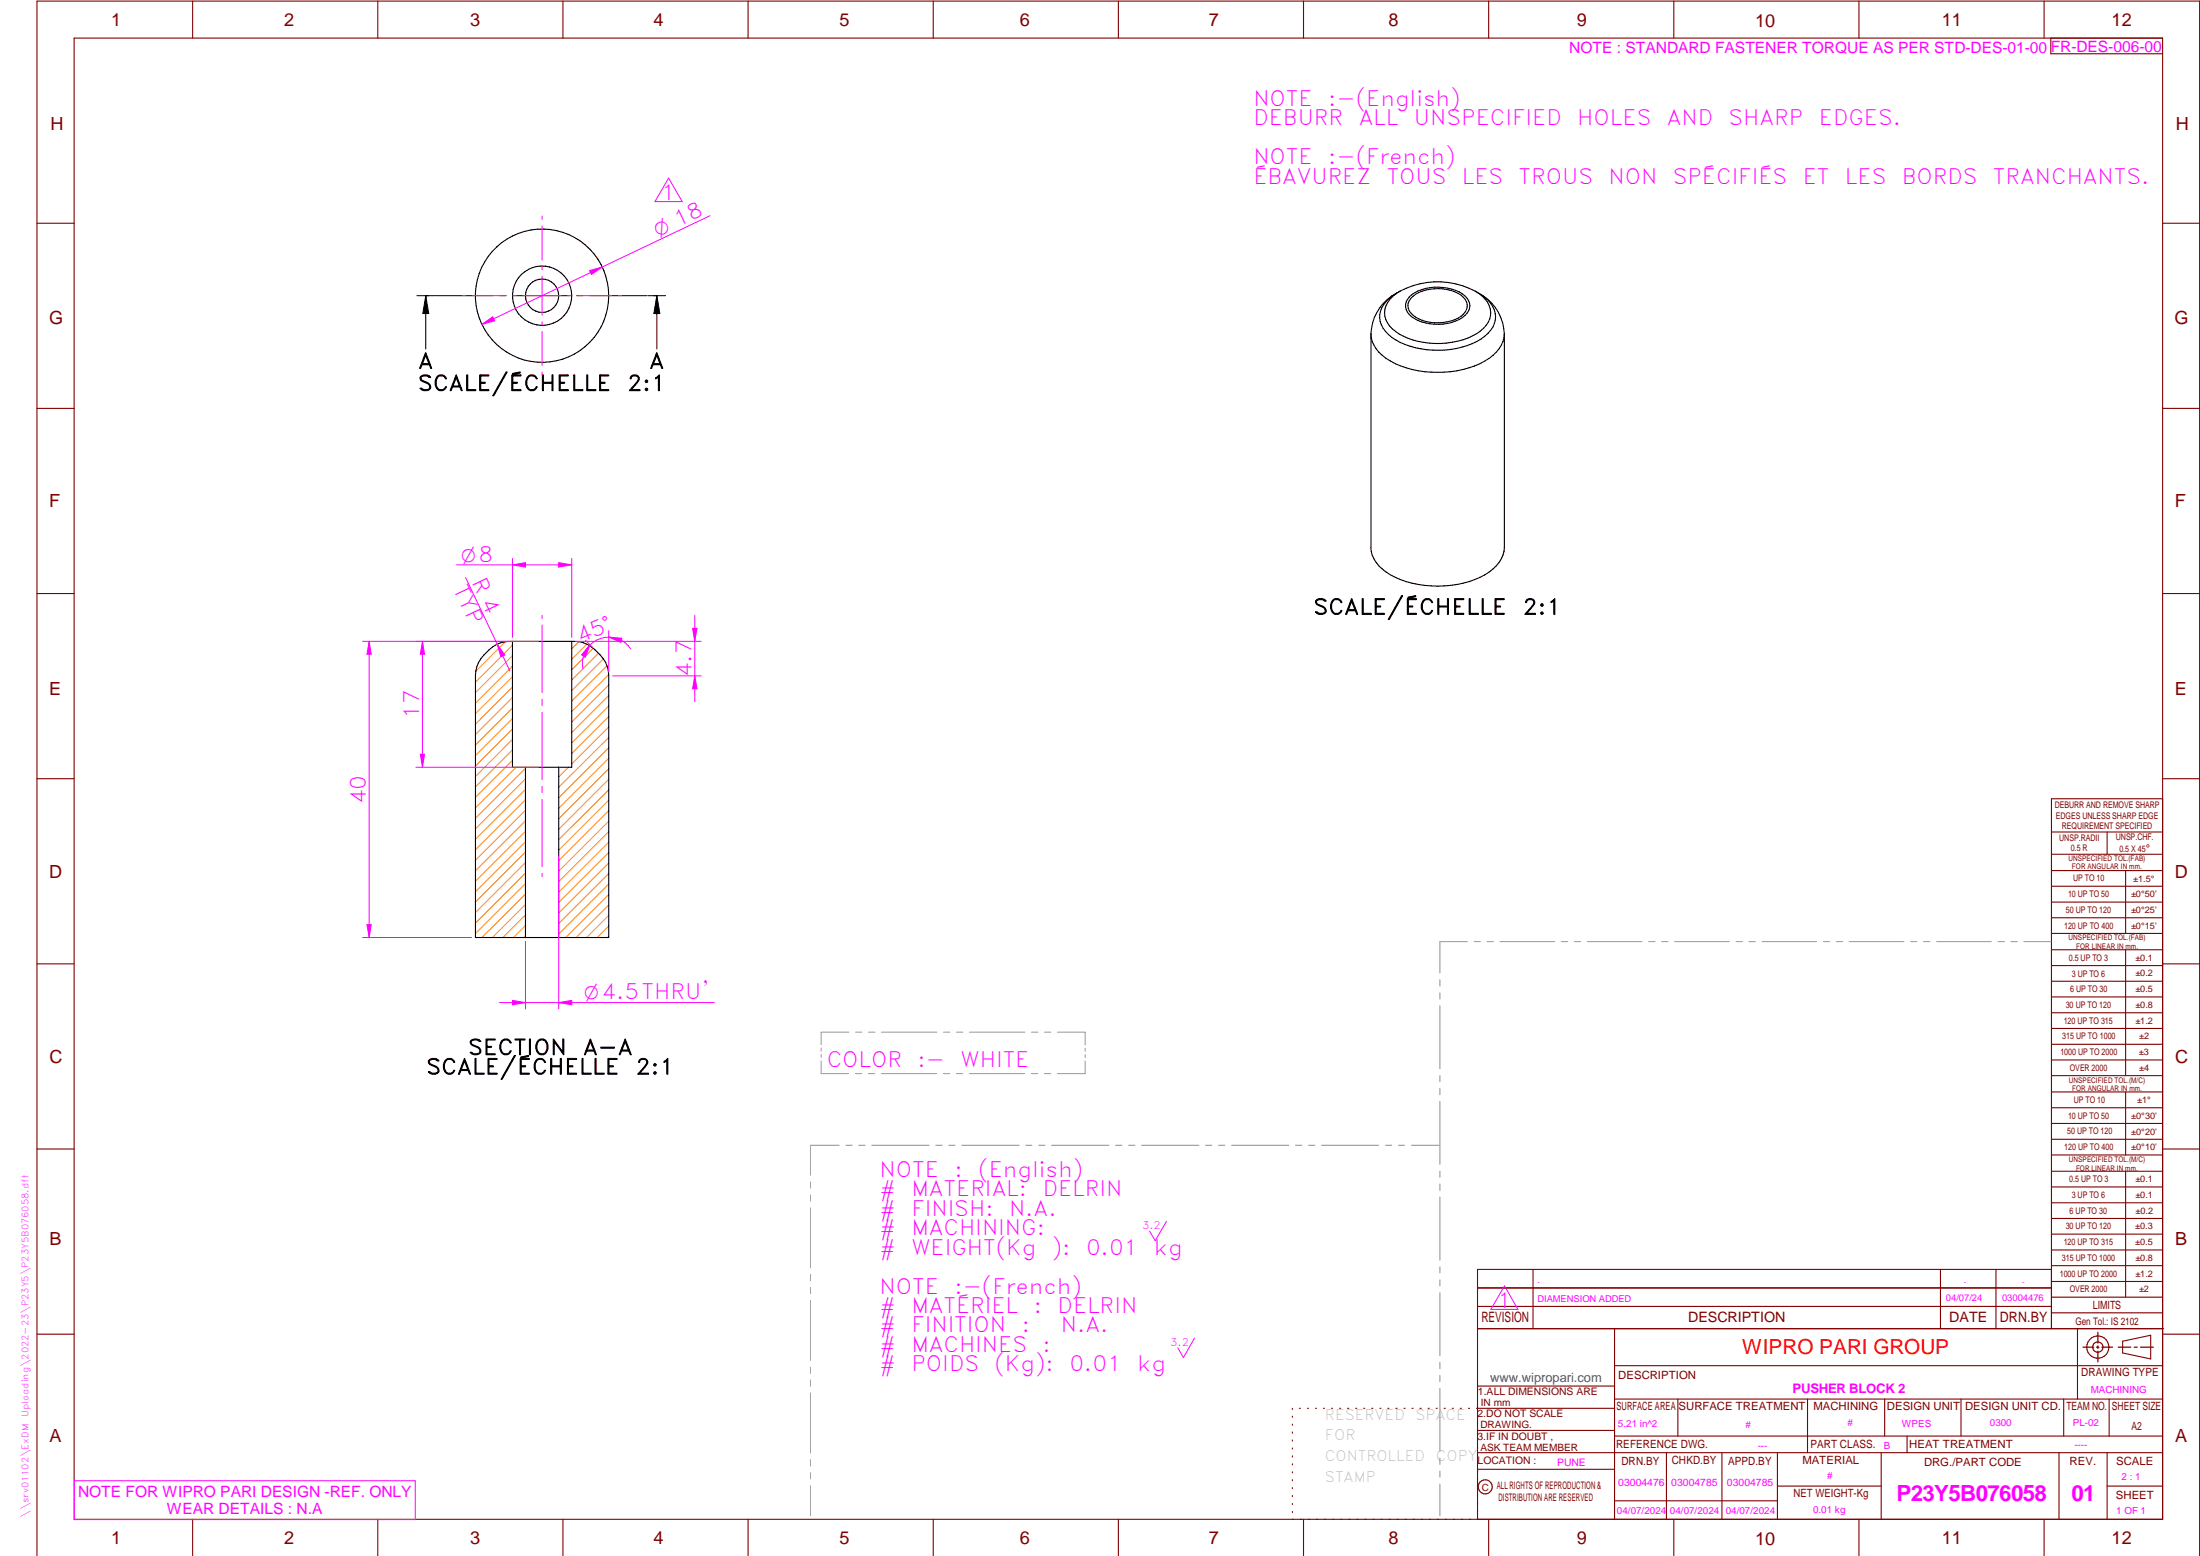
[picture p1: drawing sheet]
<svg xmlns="http://www.w3.org/2000/svg" width="594mm" height="420mm" viewBox="0 0 594 420" stroke-linecap="round" stroke-linejoin="round" font-family="sans-serif">
<g fill="none" stroke="#800000" stroke-width=".3">
<path d="M20 10.3h564v400h-564zM52 .3v10M102 .3v10M152 .3v10M202 .3v10M252 .3v10M302 .3v10M352 .3v10M402 .3v10M452 .3v10M502 .3v10M552 .3v10"/>
<path d="M553.8 10.3v4.2h30.2M10 60.3h10M584 60.3h10M10 110.3h10M584 110.3h10M10 160.3h10M584 160.3h10M10 210.3h10M584 215.7h-30v143.1M584 210.3h10M554 224.7h30M554 230.7h30"/>
<path d="M554 235.1h30M554 239.3h30M569 224.7v6M574 235.1v17M554 243.6h30M554 247.8h30M554 252.1h30M554 256.5h30M574 256.5v33.9M10 260.3h10M554 260.7h30M554 265h30"/>
<path d="M554 269.2h30M554 273.5h30M554 277.7h30M584 260.3h10M554 282h30M554 286.2h30M554 290.4h30M554 294.9h30M554 299.1h30M574 294.9v17M10 310.3h10M554 303.4h30"/>
<path d="M554 307.6h30M554 311.9h30M554 316.3h30M574 316.3v34M584 310.3h10M554 320.5h30M554 324.8h30M554 329h30M554 333.2h30M554 337.5h30M399 358.8h185.2M399 352.8h155"/>
<path d="M399 347.8h155M414 342.8v16M436 358.8v51.5M524 342.8v16M539 342.8v16M554 341.8h30M554 346h30M554 350.3h30M554 354.5h30M554 342.8h-155v67.5M561 358.8v19M10 360.3h10"/>
<path d="M399 374.3h37M436 377.8h148M453.1 377.8v10M488.1 377.8v14.5M508.9 377.8v10M529.5 377.8v10M557.3 377.8v10M569.5 377.8v10M573.2 362.2l7.6-1.6v6.3l-7.6-1.6zM584 368.8h-148M584 360.3h10M349 380.3v.3"/>
<path d="M349 382.4v.3M349 384.6v.3M349 386.7v.3M349 388.8v.3M349 391v.3M349 393.1v.3M349 395.3v.3M349 397.4v.3M349 399.5v.3M350.9 380.3h.2M353.1 380.3h.2M355.2 380.3h.3"/>
<path d="M357.4 380.3h.3M359.6 380.3h.3M361.7 380.3h.3M363.9 380.3h.3M366.1 380.3h.3M368.3 380.3h.2M370.4 380.3h.3M372.6 380.3h.3M374.8 380.3h.3M376.9 380.3h.4M379.1 380.3h.3M381.3 380.3h.3"/>
<path d="M383.4 380.3h.4M385.6 380.3h.3M387.8 380.3h.3M390 380.3h.3M392.2 380.3h.3M394.3 380.3h.3M396.5 380.3h.3M398.7 380.3h37.3M399 396.7h37M399 392.3h185M399 386.2h37M436 387.8h148"/>
<path d="M450 392.3v18M465 392.3v18M480 392.3v18M508 392.3v18M515 387.8v4.5M556 392.3v18M569 392.3v18M52 410.3v9.7M102 410.3v9.7M152 410.3v9.7M202 410.3v9.7M252 410.3v9.7"/>
<path d="M302 410.3v9.7M349 401.7v.3M349 403.8v.4M349 406v.3M349 408.1v.3M352 410.3v9.7M402 410.3v9.7M436 405.3h44M452 410.3v9.7M480 401.3h28M502 410.3v9.7M552 410.3v9.7"/>
<path d="M569 401.3h15M10 420v-419.7h584v419.7"/>
<circle cx="566.5" cy="363.7" r="1.39"/>
<circle cx="566.5" cy="363.8" r="3"/>
<circle cx="401.1" cy="401.5" r="1.9"/>
</g>
<g fill="none" stroke="#f0f" stroke-width=".27">
<path d="M138.4 150.8v21.3M138.4 152.5l3.5-.6v1.2zM154.4 150.8v21.3M146.4 166.2v.8M146.4 168.8v18.2M146.4 188.8v1.7M146.4 192.3v18.3M146.4 212.3v1.7M146.4 215.9v18.2M146.4 235.8v.9M315 329.8l-3.1 5.2-1.5-2.6M322.6 361.3l-3 5.3-1.6-2.7"/>
<path d="M20.1 399.8h92v10.5h-92z"/>
</g>
<g fill="none" stroke="#949494" stroke-width=".27">
<path d="M396.2 254.3h-7.4v8.5M398.1 254.3h1.6M401.5 254.3h1.8M405 254.3h14.8M421.6 254.3h1.7M425.1 254.3h1.7M428.6 254.3h14.8M445.2 254.3h1.7M448.7 254.3h1.7M452.2 254.3h14.8M468.8 254.3h1.7M472.3 254.3h1.7"/>
<path d="M475.8 254.3h14.8M492.4 254.3h1.7M495.8 254.3h1.8M499.4 254.3h14.7M516 254.3h1.6M519.4 254.3h1.8M522.9 254.3h14.8M539.5 254.3h1.7M543 254.3h1.7M546.5 254.3h7.4M229.2 278.7h-7.5v3.4M231 278.7h1.7"/>
<path d="M234.5 278.7h1.8M238 278.7h15M254.8 278.7h1.7M258.3 278.7h1.7M261.8 278.7h15M278.5 278.7h1.8M282.1 278.7h1.7M285.6 278.7h7.4v3.5M388.8 264.5v1.8M388.8 268.1v1.6M388.8 271.6v17M221.7 286.5v3.4h7.5"/>
<path d="M221.7 283v.8M221.7 284.7v.8M231 289.9h1.7M234.5 289.9h1.7M238 289.9h15M254.8 289.9h1.6M258.3 289.9h1.7M261.7 289.9h15M278.5 289.9h1.7M282 289.9h1.7M293 286.5v3.4h-7.5M293 283v.9"/>
<path d="M293 284.8v.8M388.8 290.4v1.7M388.8 293.9v1.7M388.8 297.4v17M218.9 319.2v1.6M226.6 309.2h-7.7v8.1M228.4 309.2h1.7M231.9 309.2h1.7M235.4 309.2h15.5M252.7 309.2h1.7M256.2 309.2h1.7M259.7 309.2h15.5"/>
<path d="M277 309.2h1.7M280.5 309.2h1.7M284 309.2h15.5M301.2 309.2h1.8M304.8 309.2h1.7M308.3 309.2h15.5M325.5 309.2h1.7M329.1 309.2h1.6M332.6 309.2h15.4M349.8 309.2h1.7M353.3 309.2h1.7M356.8 309.2h15.5"/>
<path d="M374.1 309.2h1.7M377.6 309.2h1.7M381.1 309.2h7.7M388.8 316.2v1.7M388.8 319.7v1.7M218.9 322.6v1.8M218.9 326.1v16.2M388.8 323.2v17.1M218.9 344.1v1.8M218.9 347.6v1.7M218.9 351.2v16.1M388.8 342.1v1.6"/>
<path d="M388.8 345.6v1.7M388.8 349v17.1M218.9 369.1v1.7M218.9 372.6v1.8M218.9 376.1v16.2M388.8 367.9v1.7M388.8 371.4v1.7M388.8 374.9v17M218.9 394.1v1.8M218.9 397.6v1.7M388.8 393.7v1.7M388.8 397.2v1.7"/>
<path d="M218.9 401.2v8.1M388.8 400.7v8.6"/>
</g>
<path d="M566.5 359.7v3M562.5 363.8h2.9M566.1 363.8h.7M566.5 363.4v.7M566.5 364.9v2.8M567.6 363.8h2.9M572 363.8h3.4M576.3 363.8h.8M578 363.8h3.5" fill="none" stroke="#800000" stroke-width=".34"/>
<g fill="none" stroke="#000" stroke-width=".3">
<path d="M377.1 79.2a12.8 12.8 0 0 0-6.9 11M378.1 78.6a6.7 6.7 0 0 0-4.1 6.8 9.1 9.1 0 0 0 6.2 6 22.5 22.5 0 0 0 18.6-1.3 6.3 6.3 0 0 0 3.6-6.7 8 8 0 0 0-4.1-4.8M378.1 78.6l-1 .6M398.3 78.6a21.7 21.7 0 0 0-20.2 0M398.3 78.6a8.6 8.6 0 0 1 5.6 7 8.2 8.2 0 0 1-5.1 6.6 24.6 24.6 0 0 1-21.9-.4 7.1 7.1 0 0 1-4.1-7.8 8.9 8.9 0 0 1 4.3-4.8M399.2 79.1a12.8 12.8 0 0 1 7 11.1M370.2 90.2a9 9 0 0 0 5.3 7.3 28.1 28.1 0 0 0 25.4 0 9 9 0 0 0 5.3-7.3M370.2 90.2v57.7a9.2 9.2 0 0 0 5.3 7.3 27.7 27.7 0 0 0 26.6-.7 8.7 8.7 0 0 0 4.1-6.6v-57.7M380.5 80.2a12.4 12.4 0 0 1 15.1-.3 3.4 3.4 0 0 1-.7 5.9 13 13 0 0 1-13.7-.3 3.4 3.4 0 0 1-.7-5.3zM381 80.6a11.1 11.1 0 0 1 10.9-2.2 5.6 5.6 0 0 1 4.3 3.8 4.8 4.8 0 0 1-4.3 4.5 11.7 11.7 0 0 1-10.4-1.6 3 3 0 0 1-.5-4.5zM130.7 176.8a8.7 8.7 0 0 1 7-3.6h17.4a10.2 10.2 0 0 1 8.9 6.8l.4 2.5v70.7h-36v-70.7a7.9 7.9 0 0 1 2.3-5.7zM154.4 173.2v34h-16v-34"/>
<path d="M141.9 207.2v46M150.9 207.2v46"/>
<circle cx="146.4" cy="79.8" r="4.5"/>
<circle cx="146.4" cy="79.8" r="18"/>
<circle cx="146.4" cy="79.8" r="8"/>
</g>
<path d="M112.6 79.8h4.8M115 79.8l.8 4.9h-1.6zM115 79.8v14.4M117.6 79.8h15.5M134.9 79.8h1.7M138.4 79.8h15.5M155.7 79.8h1.7M159.2 79.8h15.5M175 79.8h4.7M177.4 79.8l.8 4.9h-1.6zM177.4 79.8v14.4" fill="none" stroke="#000" stroke-width=".27"/>
<path d="M115 79.8l.8 4.9h-1.6zM177.4 79.8l.8 4.9h-1.6z" fill="#000"/>
<g fill="none" stroke="#ff8000" stroke-width=".27">
<path d="M136.5 173.3l-8 8M138.4 177l-10 10M138.4 179.9l-10 10M138.4 174.2l-10 10M156.3 173.3l-1.9 1.9M158.4 173.9l-4 4.1M160.2 175l-5.8 5.8M161.6 176.4l-7.2 7.2M162.9 177.9l-8.5 8.6M163.9 179.8l-9.5 9.5M138.4 182.7l-10 10M138.4 185.5l-10 10"/>
<path d="M138.4 188.3l-10 10M138.4 191.2l-10 10M138.4 194l-10 10M138.4 196.8l-10 10M138.4 199.6l-10 10.1M164.4 182.2l-10 10M164.4 185l-10 10M164.4 187.8l-10 10M164.4 190.6l-10 10M164.4 193.5l-10 10M164.4 196.3l-10 10M164.4 199.1l-13.5 13.5"/>
<path d="M138.4 202.5l-10 10M138.4 205.3l-10 10M139.4 207.2l-11 10.9M141.9 207.5l-13.5 13.5M141.9 210.3l-13.5 13.5M141.9 213.1l-13.5 13.5M141.9 215.9l-13.5 13.5M141.9 218.8l-13.5 13.5M153.5 207.2l-2.6 2.6M164.4 201.9l-13.5 13.5M164.4 207.6l-13.5 13.5M164.4 210.4l-13.5 13.5"/>
<path d="M164.4 213.3l-13.5 13.4M164.4 216.1l-13.5 13.5M164.4 204.8l-13.5 13.5M164.4 218.9l-13.5 13.5M141.9 221.6l-13.5 13.5M141.9 224.5l-13.5 13.5M141.9 227.3l-13.5 13.5M141.9 230.1l-13.5 13.5M141.9 232.9l-13.5 13.5M141.9 235.8l-13.5 13.5M141.9 238.6l-13.5 13.5M164.4 221.7l-13.5 13.5"/>
<path d="M164.4 224.6l-13.5 13.5M164.4 227.4l-13.5 13.5M164.4 230.2l-13.5 13.5M164.4 233l-13.5 13.5M164.4 235.9l-13.5 13.5M164.4 238.7l-13.5 13.5M141.9 241.4l-11.8 11.8M141.9 244.2l-8.9 9M141.9 247.1l-6.1 6.1M141.9 249.9l-3.3 3.3M141.9 252.7l-.5 .5M164.4 241.6l-11.6 11.6"/>
<path d="M164.4 244.4l-8.8 8.8M164.4 247.2l-6 6M164.4 250l-3.2 3.2M164.4 252.9l-.3 .3"/>
</g>
<path d="M138.4 152.5l3.5-.6v1.2z" fill="#f0f"/>
<path d="M150.9 151.9l3.5 .6-3.5 .6z" fill="none" stroke="#f0f" stroke-width=".27"/>
<path d="M150.9 151.9l3.5 .6-3.5 .6z" fill="#f0f"/>
<path d="M123.3 152.5h31.1M150.9 231.2v41.3M141.9 254.2v18.3M138.4 270.1l3.5 .6-3.5 .6z" fill="none" stroke="#f0f" stroke-width=".27"/>
<path d="M138.4 270.1l3.5 .6-3.5 .6z" fill="#f0f"/>
<path d="M150.9 270.7l3.5-.6v1.2z" fill="none" stroke="#f0f" stroke-width=".27"/>
<path d="M150.9 270.7l3.5-.6v1.2z" fill="#f0f"/>
<path d="M112.3 173.2h33M112.3 207.2h33M113.5 203.7h1.1l-.5 3.5zM134.9 270.7h58" fill="none" stroke="#f0f" stroke-width=".27"/>
<path d="M113.5 203.7h1.1l-.5 3.5z" fill="#f0f"/>
<path d="M114.1 173.2l.5 3.5h-1.1z" fill="none" stroke="#f0f" stroke-width=".27"/>
<path d="M114.1 173.2l.5 3.5h-1.1z" fill="#f0f"/>
<path d="M97.9 173.2h39.4M114.1 173.2v34M97.9 253.2h29.4M99.1 249.7h1.1l-.5 3.5z" fill="none" stroke="#f0f" stroke-width=".27"/>
<path d="M99.1 249.7h1.1l-.5 3.5z" fill="#f0f"/>
<path d="M99.7 173.2l.5 3.5h-1.1z" fill="none" stroke="#f0f" stroke-width=".27"/>
<path d="M99.7 173.2l.5 3.5h-1.1z" fill="#f0f"/>
<path d="M99.7 173.2v80M158.1 172.9l1.9 1.9M164.4 170.3v11.1M164.4 172l3.5 .3-.3 1.1z" fill="none" stroke="#f0f" stroke-width=".27"/>
<path d="M164.4 172l3.5 .3-.3 1.1z" fill="#f0f"/>
<path d="M159.3 174.1l-1.2 3.3-1.1-.6z" fill="none" stroke="#f0f" stroke-width=".27"/>
<path d="M159.3 174.1l-1.2 3.3-1.1-.6z" fill="#f0f"/>
<path d="M155.4 173.2h34M170.3 175.2a7.1 7.1 0 0 0-8.6-2.6 7.1 7.1 0 0 0-4.3 8M187 169.7h1.2l-.6 3.5zM165.4 182.5h24" fill="none" stroke="#f0f" stroke-width=".27"/>
<path d="M187 169.7h1.2l-.6 3.5z" fill="#f0f"/>
<path d="M187.6 182.5l.6 3.5h-1.2z" fill="none" stroke="#f0f" stroke-width=".27"/>
<path d="M187.6 182.5l.6 3.5h-1.2z" fill="#f0f"/>
<path d="M125.7 156l12 25.2M134.3 173.9l2 3-1.1 .4zM187.6 166.2v23.3" fill="none" stroke="#f0f" stroke-width=".27"/>
<path d="M134.3 173.9l2 3-1.1 .4z" fill="#f0f"/>
<g fill="none" stroke="#f0f" stroke-width=".27">
<path d="M146.4 58.3v.9M191.7 58.3l-61.6 29.3M124.9 79.8h.9M127.5 79.8h9.3M138.6 79.8h.8M141.1 79.8h10.5M146.4 61v9.2M146.4 72v.9M146.4 74.6v10.5M153.4 79.8h.8M156 79.8h9.2M167 79.8h.9"/>
<path d="M130.1 87.6l2.9-2 .6 1zM146.4 86.9v.8M146.4 89.5v9.2M146.4 100.5v.8"/>
</g>
<path d="M130.1 87.6l2.9-2 .6 1z" fill="#f0f"/>
<path d="M159.2 73.1l3.4-1-2.9 2z" fill="none" stroke="#f0f" stroke-width=".27"/>
<path d="M159.2 73.1l3.4-1-2.9 2z" fill="#f0f"/>
<path d="M180.5 48.1l3.7 6.3h-7.3zM406.3 347.2l3.6 6.4h-7.3z" fill="none" stroke="#f0f" stroke-width=".27"/>
<g font-size="6" fill="#f0f">
<text x="512.1" y="405.2">P23Y5B076058</text>
<text x="559.4" y="405.2">01</text>
</g>
<g font-size="5.7" fill="#f0f">
<text x="338.4" y="28.6">NOTE</text>
<text x="358.6" y="28.6">:-(English)</text>
<text x="338.4" y="33.9">DEBURR</text>
<text x="366.9" y="33.9">ALL</text>
<text x="381.8" y="33.9">UNSPECIFIED</text>
<text x="425.9" y="33.9">HOLES</text>
<text x="450.1" y="33.9">AND</text>
<text x="466.8" y="33.9">SHARP</text>
<text x="491.2" y="33.9">EDGES.</text>
<text x="338.4" y="44.4">NOTE</text>
<text x="358.6" y="44.4">:-(French)</text>
<text x="338.4" y="49.6">ÉBAVUREZ</text>
<text x="374.5" y="49.6">TOUS</text>
<text x="394.7" y="49.6">LES</text>
<text x="410.1" y="49.6">TROUS</text>
<text x="434.4" y="49.6">NON</text>
<text x="451.7" y="49.6">SPÉCIFIÉS</text>
<text x="486.8" y="49.6">ET</text>
<text x="498.2" y="49.6">LES</text>
<text x="513.6" y="49.6">BORDS</text>
<text x="538.2" y="49.6">TRANCHANTS.</text>
<text x="178.6" y="54.1">1</text>
<text x="122.3" y="159" transform="rotate(64 122.3 159)">TYP</text>
<text x="127.3" y="157.2" transform="rotate(64 127.3 157.2)">R 4</text>
<text x="156.6" y="173.7" transform="rotate(-22 156.6 173.7)">45°</text>
<text x="186.7" y="182.9" transform="rotate(-90 186.7 182.9)">4.7</text>
<text x="113.2" y="194.1" transform="rotate(-90 113.2 194.1)">17</text>
<text x="98.8" y="217.1" transform="rotate(-90 98.8 217.1)">40</text>
<text x="223.3" y="288.1">COLOR</text>
<text x="247.8" y="288.1">:-</text>
<text x="259.4" y="288.1">WHITE</text>
<text x="237.5" y="317.8">NOTE</text>
<text x="257.7" y="317.8">:</text>
<text x="264.1" y="317.8">(English)</text>
<text x="237.5" y="323">#</text>
<text x="246.1" y="323">MATERIAL:</text>
<text x="281.6" y="323">DELRIN</text>
<text x="237.5" y="328.3">#</text>
<text x="246.1" y="328.3">FINISH:</text>
<text x="272.5" y="328.3">N.A.</text>
<text x="237.5" y="333.5">#</text>
<text x="246.1" y="333.5">MACHINING:</text>
<text x="237.5" y="338.8">#</text>
<text x="246.1" y="338.8">WEIGHT(Kg</text>
<text x="284" y="338.8">):</text>
<text x="293.3" y="338.8">0.01</text>
<text x="311.6" y="338.8">kg</text>
<text x="237.5" y="349.3">NOTE</text>
<text x="257.7" y="349.3">:-(French)</text>
<text x="404.3" y="353.2">1</text>
<text x="237.5" y="354.5">#</text>
<text x="237.5" y="359.8">#</text>
<text x="246.1" y="354.5">MATÉRIEL</text>
<text x="246.1" y="359.8">FINITION</text>
<text x="275.9" y="359.8">:</text>
<text x="279.1" y="354.5">:</text>
<text x="285.6" y="354.5">DELRIN</text>
<text x="286.5" y="359.8">N.A.</text>
<text x="237.5" y="365">#</text>
<text x="246.1" y="365">MACHINES</text>
<text x="281.5" y="365">:</text>
<text x="237.5" y="370.3">#</text>
<text x="246.1" y="370.3">POIDS</text>
<text x="268.5" y="370.3">(Kg):</text>
<text x="288.8" y="370.3">0.01</text>
<text x="307.1" y="370.3">kg</text>
</g>
<g font-size="5.7">
<text x="112.9" y="99.5">A</text>
<text x="175.3" y="99.5">A</text>
<text x="112.9" y="105.5">SCALE/ÉCHELLE</text>
<text x="169.4" y="105.5">2:1</text>
<text x="354.7" y="165.9">SCALE/ÉCHELLE</text>
<text x="411.2" y="165.9">2:1</text>
<text x="126.4" y="284.8">SECTION</text>
<text x="157.4" y="284.8">A-A</text>
<text x="115.1" y="290.1">SCALE/ÉCHELLE</text>
<text x="171.7" y="290.1">2:1</text>
</g>
<text font-size="5.6" fill="#f00" x="470.5" y="365.5">WIPRO PARI GROUP</text>
<g font-size="5.4" fill="#f0f">
<text x="177.6" y="64" transform="rotate(-25 177.6 64)">O 18</text>
<text x="124.5" y="151.6">O8</text>
<text x="157.7" y="269.8">O4.5THRU'</text>
</g>
<g font-size="4.9" fill="#800000">
<text x="30" y="6.9">1</text>
<text x="76.7" y="6.9">2</text>
<text x="127" y="6.9">3</text>
<text x="176.5" y="6.9">4</text>
<text x="226.7" y="6.9">5</text>
<text x="275.4" y="6.9">6</text>
<text x="326.4" y="6.9">7</text>
<text x="375" y="6.9">8</text>
<text x="425.8" y="6.9">9</text>
<text x="473.9" y="7.3">10</text>
<text x="524.3" y="6.9">11</text>
<text x="570.2" y="6.9">12</text>
<text x="13.6" y="35.1">H</text>
<text x="587.6" y="35.1">H</text>
<text x="13.2" y="87.5">G</text>
<text x="587.2" y="87.5">G</text>
<text x="13.2" y="137">F</text>
<text x="587.2" y="137">F</text>
<text x="13.2" y="187.6">E</text>
<text x="587.2" y="187.6">E</text>
<text x="13.2" y="237">D</text>
<text x="587.2" y="237">D</text>
<text x="13.4" y="287.1">C</text>
<text x="587.4" y="287.1">C</text>
<text x="13.4" y="336.2">B</text>
<text x="587.4" y="336.2">B</text>
<text x="13.4" y="389.3">A</text>
<text x="587.4" y="389.3">A</text>
<text x="30" y="416.9">1</text>
<text x="76.7" y="416.9">2</text>
<text x="127" y="416.9">3</text>
<text x="176.5" y="416.9">4</text>
<text x="226.7" y="416.9">5</text>
<text x="275.4" y="416.9">6</text>
<text x="326.4" y="416.9">7</text>
<text x="375" y="416.9">8</text>
<text x="425.8" y="416.9">9</text>
<text x="473.9" y="417.3">10</text>
<text x="524.3" y="416.9">11</text>
<text x="570.2" y="416.9">12</text>
</g>
<g font-size="4.2" fill="#f0f">
<text x="423.7" y="14.3">NOTE : STANDARD FASTENER TORQUE AS PER STD-DES-01-00</text>
<text x="553.8" y="14">FR-DES-006-00</text>
<text x="21.1" y="404.3">NOTE FOR WIPRO PARI DESIGN -REF. ONLY</text>
<text x="45.1" y="408.8">WEAR DETAILS : N.A</text>
</g>
<g font-size="3.9" fill="#800000">
<text x="400" y="357.1">REVISION</text>
<text x="455.9" y="357.1">DESCRIPTION</text>
<text x="526.4" y="357.1">DATE</text>
<text x="540" y="357.1">DRN.BY</text>
</g>
<g font-size="3.9" fill="#c0c0c0">
<text x="357.8" y="383.3">RESERVED</text>
<text x="382.3" y="383.3">SPACE</text>
<text x="357.8" y="388.9">FOR</text>
<text x="357.8" y="394.5">CONTROLLED</text>
<text x="387.8" y="394.5">COPY</text>
<text x="357.8" y="400">STAMP</text>
</g>
<text font-size="3.6" fill="#f0f" x="484.1" y="376.1">PUSHER BLOCK 2</text>
<text font-size="3.5" fill="#00f" x="402.4" y="373.3">www.wipropari.com</text>
<g font-size="3.1" fill="#800000">
<text x="565.1" y="353.5">LIMITS</text>
<text x="562" y="371.7">DRAWING TYPE</text>
<text x="437" y="372.3">DESCRIPTION</text>
<text x="436.5" y="380.8">SURFACE AREA</text>
<text x="453.3" y="380.8">SURFACE TREATMENT</text>
<text x="489.7" y="380.8">MACHINING</text>
<text x="509.5" y="380.8">DESIGN UNIT</text>
<text x="530.6" y="380.8">DESIGN UNIT CD.</text>
<text x="558" y="380.6">TEAM NO.</text>
<text x="570.3" y="380.7">SHEET SIZE</text>
<text x="575.6" y="386.1">A2</text>
<text x="436.4" y="391.1">REFERENCE DWG.</text>
<text x="437.8" y="395.5">DRN.BY</text>
<text x="451.4" y="395.4">CHKD.BY</text>
<text x="466.6" y="395.5">APPD.BY</text>
<text x="486.7" y="395.4">MATERIAL</text>
<text x="488.9" y="390.9">PART CLASS.</text>
<text x="515.6" y="390.9">HEAT TREATMENT</text>
<text x="519.6" y="395.9">DRG./PART CODE</text>
<text x="558.9" y="395.5">REV.</text>
<text x="571.4" y="395.6">SCALE</text>
<text x="484.3" y="404.2">NET WEIGHT-Kg</text>
<text x="571.4" y="404.7">SHEET</text>
</g>
<text font-size="3" fill="#800000" x="579.5" y="230.1">°</text>
<g font-size="2.8" fill="#f0f">
<text x="308.4" y="332">3.2</text>
<text x="316" y="363.5">3.2</text>
<text x="420.5" y="396">PUNE</text>
<text x="437" y="401.2">03004476</text>
<text x="451.3" y="401.2">03004785</text>
<text x="466.3" y="401.2">03004785</text>
</g>
<g font-size="2.8" fill="#800000">
<text x="560.4" y="357.7">Gen Tol.: IS 2102</text>
<text x="399.1" y="376.6">1.ALL DIMENSIONS ARE</text>
<text x="399" y="382.7">2.DO NOT SCALE</text>
<text x="399" y="388.7">3.IF IN DOUBT ,</text>
<text x="399" y="395.4">LOCATION :</text>
<text x="404.2" y="402">ALL RIGHTS OF REPRODUCTION &amp;</text>
<text x="404.7" y="405.4">DISTRIBUTION ARE RESERVED</text>
</g>
<g font-size="2.7" fill="#f0f">
<text x="564.6" y="376.2">MACHINING</text>
<text x="436.9" y="385.4">5.21 in^2</text>
<text x="471.4" y="385.5">#</text>
<text x="498.9" y="385">#</text>
<text x="513.6" y="385.3">WPES</text>
<text x="537.3" y="385.1">0300</text>
<text x="559.7" y="385.1">PL-02</text>
<text x="474.6" y="391.2">---</text>
<text x="508.7" y="391.2">B</text>
<text x="560.2" y="391.1">----</text>
<text x="493.4" y="399.5">#</text>
<text x="572.8" y="399.7">2 : 1</text>
<text x="436.6" y="408.7">04/07/2024</text>
<text x="450.9" y="408.8">04/07/2024</text>
<text x="466" y="408.9">04/07/2024</text>
<text x="489.6" y="408.5">0.01 kg</text>
<text x="571.4" y="408.7">1 OF 1</text>
</g>
<g font-size="2.7" fill="#800000">
<text x="399.9" y="379.7">IN mm</text>
<text x="399.7" y="385.7">DRAWING.</text>
<text x="399.7" y="391.8">ASK TEAM MEMBER</text>
<text x="400.1" y="402.5">C</text>
</g>
<g font-size="2.5" fill="#800000">
<text x="554.9" y="218.3">DEBURR AND REMOVE SHARP</text>
<text x="555.2" y="221">EDGES UNLESS SHARP EDGE</text>
<text x="556.1" y="227.1">UNSP.RADII</text>
<text x="556.8" y="223.8">REQUIREMENT SPECIFIED</text>
<text x="571.4" y="226.9">UNSP.CHF.</text>
<text x="559.2" y="229.9">0.5 R</text>
<text x="572.3" y="230.1">0.5 X 45</text>
<text x="559.8" y="238">UP TO 10</text>
<text x="576.1" y="238.1">±1.5°</text>
<text x="558.5" y="242.2">10 UP TO 50</text>
<text x="575.5" y="242.3">±0°50'</text>
<text x="557.4" y="250.7">120 UP TO 400</text>
<text x="557.9" y="246.5">50 UP TO 120</text>
<text x="575.5" y="250.7">±0°15'</text>
<text x="575.5" y="246.5">±0°25'</text>
<text x="558.7" y="259.4">0.5 UP TO 3</text>
<text x="559.5" y="263.7">3 UP TO 6</text>
<text x="576.6" y="263.6">±0.2</text>
<text x="576.6" y="259.4">±0.1</text>
<text x="559" y="267.9">6 UP TO 30</text>
<text x="576.6" y="267.9">±0.5</text>
<text x="557.8" y="272.2">30 UP TO 120</text>
<text x="576.6" y="272.2">±0.8</text>
<text x="556.9" y="280.7">315 UP TO 1000</text>
<text x="557.3" y="276.4">120 UP TO 315</text>
<text x="576.6" y="276.4">±1.2</text>
<text x="577.7" y="280.7">±2</text>
<text x="556.4" y="284.9">1000 UP TO 2000</text>
<text x="577.6" y="284.9">±3</text>
<text x="558.9" y="289.2">OVER 2000</text>
<text x="577.7" y="289.3">±4</text>
<text x="560" y="297.9">UP TO 10</text>
<text x="577.1" y="297.9">±1°</text>
<text x="558.5" y="302.1">10 UP TO 50</text>
<text x="575.5" y="302.1">±0°30'</text>
<text x="557.4" y="310.6">120 UP TO 400</text>
<text x="558.2" y="306.3">50 UP TO 120</text>
<text x="575.5" y="310.6">±0°10'</text>
<text x="575.5" y="306.4">±0°20'</text>
<text x="558.8" y="319.2">0.5 UP TO 3</text>
<text x="559.4" y="323.4">3 UP TO 6</text>
<text x="576.6" y="319.2">±0.1</text>
<text x="576.6" y="323.5">±0.1</text>
<text x="558.9" y="327.7">6 UP TO 30</text>
<text x="576.7" y="327.7">±0.2</text>
<text x="557.8" y="332">30 UP TO 120</text>
<text x="576.6" y="332">±0.3</text>
<text x="556.8" y="340.5">315 UP TO 1000</text>
<text x="557.3" y="336.3">120 UP TO 315</text>
<text x="576.6" y="336.3">±0.5</text>
<text x="576.6" y="340.5">±0.8</text>
<text x="556.2" y="344.7">1000 UP TO 2000</text>
<text x="576.6" y="344.7">±1.2</text>
<text x="558.9" y="349">OVER 2000</text>
<text x="577.6" y="349">±2</text>
</g>
<g font-size="2.5" fill="#f0f">
<text x="415.2" y="346.4">.</text>
<text x="530.3" y="346.5">.</text>
<text x="545.9" y="346.4">.</text>
<text x="415.2" y="351.5">DIAMENSION ADDED</text>
<text x="525.5" y="351.3">04/07/24</text>
<text x="540.6" y="351.4">03004476</text>
</g>
<g font-size="2.4" fill="#f0f">
<text x="7.7" y="382.7" transform="rotate(-90 7.7 382.7)">Uploading\2022-23\P23Y5\P23Y5B076058.dft</text>
<text x="7.7" y="409.8" transform="rotate(-90 7.7 409.8)">\\srv01102\ExDM</text>
</g>
<g font-size="2.1" fill="#800000">
<text x="558.5" y="232.4">UNSPECIFIED TOL.(FAB)</text>
<text x="559.5" y="234.7">FOR ANGULAR IN mm.</text>
<text x="558.6" y="253.9">UNSPECIFIED TOL.(FAB)</text>
<text x="560.7" y="256.3">FOR LINEAR IN mm.</text>
<text x="558.7" y="292.3">UNSPECIFIED TOL.(M/C)</text>
<text x="559.6" y="294.7">FOR ANGULAR IN mm.</text>
<text x="558.7" y="313.7">UNSPECIFIED TOL.(M/C)</text>
<text x="560.6" y="316.1">FOR LINEAR IN mm.</text>
</g>
</svg>
